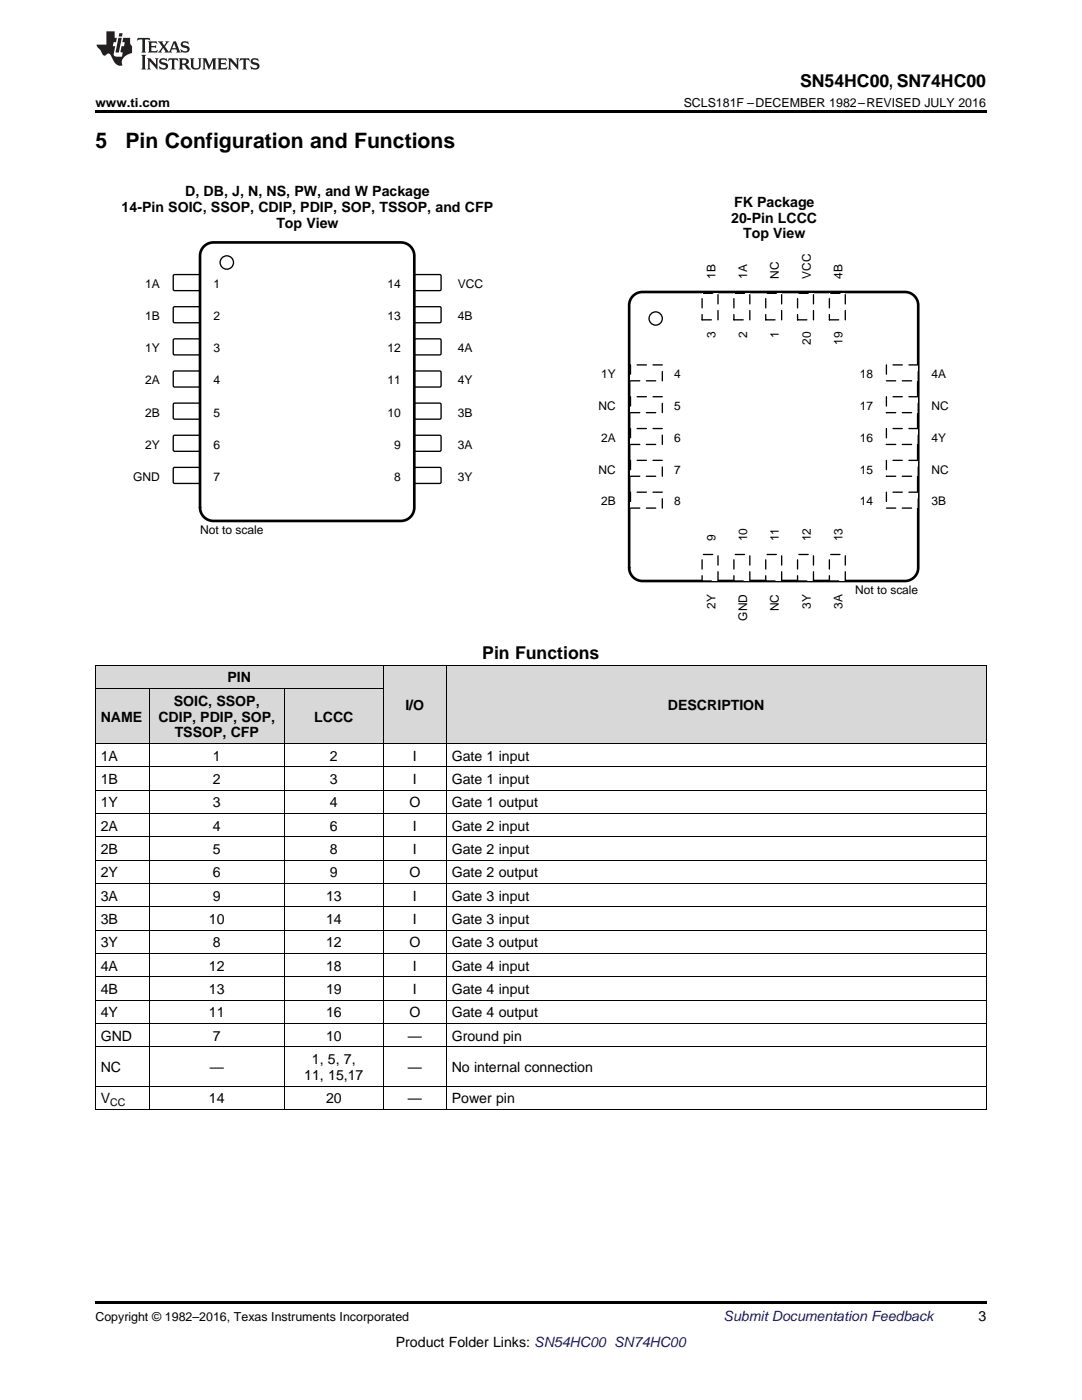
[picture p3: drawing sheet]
<svg xmlns="http://www.w3.org/2000/svg" width="216mm" height="279mm" viewBox="0 0 216 279" stroke-linecap="round" stroke-linejoin="round" font-family="sans-serif">
<g fill="#d8d8d8">
<path d="M76.5 132.8h12.6v15.6h-12.6z"/>
<path d="M89.1 132.8h107.7v15.6h-107.7z"/>
<path d="M19 137.4h10.8v11h-10.8z"/>
<path d="M29.8 137.4h27v11h-27z"/>
<path d="M56.8 137.4h19.7v11h-19.7z"/>
<path d="M19 132.8h10.8v4.6h-10.8z"/>
<path d="M29.8 132.8h27v4.6h-27z"/>
<path d="M56.8 132.8h19.7v4.6h-19.7z"/>
</g>
<path d="M19 221.4l.2 .1zM56.7 221.4l.1 .1zM76.4 221.4l.1 .1zM89 221.4l.1 .1zM196.7 221.4l.1 .1zM19 259.7h177.8v.5h-177.8z" fill="#000"/>
<g fill="none" stroke="#000" stroke-width=".2">
<path d="M19 137.4h57.5M19 132.7h177.8M19.1 132.8v88.7M29.8 137.4v84.1M56.7 137.4v84.1M76.5 132.8v88.7M89 132.8v88.7M196.8 132.8v88.7M19 157.7h177.8M19 153.1h177.8M19 148.4h177.8M19 176.3h177.8"/>
<path d="M19 171.7h177.8M19 167h177.8M19 162.4h177.8M19 199.6h177.8M19 195h177.8M19 190.3h177.8M19 185.6h177.8M19 181h177.8M19 216.8h177.8M19 208.9h177.8M19 204.3h177.8M19 221.4h177.8"/>
</g>
<circle cx="130.8" cy="63.6" r="1.32" fill="none" stroke="#000" stroke-width=".26"/>
<path d="M126.1 59.3a2.64 2.64 0 0 1 2.1-1h52.4a2.65 2.65 0 0 1 2.6 2.6v52.4a2.65 2.65 0 0 1-2.6 2.7h-52.4a2.65 2.65 0 0 1-2.7-2.7v-52.4l.1-.6z" fill="none" stroke="#000" stroke-width=".53"/>
<path d="M125.8 72.8h6.4v3.2h-6.4z" fill-rule="evenodd" fill="#fff"/>
<path d="M125.8 72.8h6.4v3.2h-6.4z" fill="none" stroke="#000" stroke-width=".26" stroke-dasharray="1.9 1.3"/>
<path d="M125.8 79.2h6.4v3.2h-6.4z" fill-rule="evenodd" fill="#fff"/>
<path d="M125.8 79.2h6.4v3.2h-6.4z" fill="none" stroke="#000" stroke-width=".26" stroke-dasharray="1.9 1.3"/>
<path d="M125.8 85.5h6.4v3.2h-6.4z" fill-rule="evenodd" fill="#fff"/>
<path d="M125.8 85.5h6.4v3.2h-6.4z" fill="none" stroke="#000" stroke-width=".26" stroke-dasharray="1.9 1.3"/>
<path d="M125.8 91.9h6.4v3.2h-6.4z" fill-rule="evenodd" fill="#fff"/>
<path d="M125.8 91.9h6.4v3.2h-6.4z" fill="none" stroke="#000" stroke-width=".26" stroke-dasharray="1.9 1.3"/>
<path d="M125.8 98.2h6.4v3.2h-6.4z" fill-rule="evenodd" fill="#fff"/>
<path d="M125.8 98.2h6.4v3.2h-6.4z" fill="none" stroke="#000" stroke-width=".26" stroke-dasharray="1.9 1.3"/>
<path d="M140.1 110.7h3.2v5.3h-3.2z" fill-rule="evenodd" fill="#fff"/>
<path d="M140.1 110.7h3.2v5.3h-3.2z" fill="none" stroke="#000" stroke-width=".26" stroke-dasharray="1.9 1.3"/>
<path d="M146.4 110.7h3.2v5.3h-3.2z" fill-rule="evenodd" fill="#fff"/>
<path d="M146.4 110.7h3.2v5.3h-3.2z" fill="none" stroke="#000" stroke-width=".26" stroke-dasharray="1.9 1.3"/>
<path d="M152.8 110.7h3.2v5.3h-3.2z" fill-rule="evenodd" fill="#fff"/>
<path d="M152.8 110.7h3.2v5.3h-3.2z" fill="none" stroke="#000" stroke-width=".26" stroke-dasharray="1.9 1.3"/>
<path d="M159.1 110.7h3.2v5.3h-3.2z" fill-rule="evenodd" fill="#fff"/>
<path d="M159.1 110.7h3.2v5.3h-3.2z" fill="none" stroke="#000" stroke-width=".26" stroke-dasharray="1.9 1.3"/>
<path d="M165.5 110.7h3.2v5.3h-3.2z" fill-rule="evenodd" fill="#fff"/>
<path d="M165.5 110.7h3.2v5.3h-3.2z" fill="none" stroke="#000" stroke-width=".26" stroke-dasharray="1.9 1.3"/>
<path d="M176.9 98.2h6.3v3.2h-6.3z" fill-rule="evenodd" fill="#fff"/>
<path d="M176.9 98.2h6.3v3.2h-6.3z" fill="none" stroke="#000" stroke-width=".26" stroke-dasharray="1.9 1.3"/>
<path d="M176.9 91.9h6.3v3.2h-6.3z" fill-rule="evenodd" fill="#fff"/>
<path d="M176.9 91.9h6.3v3.2h-6.3z" fill="none" stroke="#000" stroke-width=".26" stroke-dasharray="1.9 1.3"/>
<path d="M176.9 85.5h6.3v3.2h-6.3z" fill-rule="evenodd" fill="#fff"/>
<path d="M176.9 85.5h6.3v3.2h-6.3z" fill="none" stroke="#000" stroke-width=".26" stroke-dasharray="1.9 1.3"/>
<path d="M176.9 79.2h6.3v3.2h-6.3z" fill-rule="evenodd" fill="#fff"/>
<path d="M176.9 79.2h6.3v3.2h-6.3z" fill="none" stroke="#000" stroke-width=".26" stroke-dasharray="1.9 1.3"/>
<path d="M176.9 72.8h6.3v3.2h-6.3z" fill-rule="evenodd" fill="#fff"/>
<path d="M176.9 72.8h6.3v3.2h-6.3z" fill="none" stroke="#000" stroke-width=".26" stroke-dasharray="1.9 1.3"/>
<path d="M165.5 58.5h3.2v5.3h-3.2z" fill-rule="evenodd" fill="#fff"/>
<path d="M165.5 58.5h3.2v5.3h-3.2z" fill="none" stroke="#000" stroke-width=".26" stroke-dasharray="1.9 1.3"/>
<path d="M159.1 58.5h3.2v5.3h-3.2z" fill-rule="evenodd" fill="#fff"/>
<path d="M159.1 58.5h3.2v5.3h-3.2z" fill="none" stroke="#000" stroke-width=".26" stroke-dasharray="1.9 1.3"/>
<path d="M152.8 58.5h3.2v5.3h-3.2z" fill-rule="evenodd" fill="#fff"/>
<path d="M152.8 58.5h3.2v5.3h-3.2z" fill="none" stroke="#000" stroke-width=".26" stroke-dasharray="1.9 1.3"/>
<path d="M146.4 58.5h3.2v5.3h-3.2z" fill-rule="evenodd" fill="#fff"/>
<path d="M146.4 58.5h3.2v5.3h-3.2z" fill="none" stroke="#000" stroke-width=".26" stroke-dasharray="1.9 1.3"/>
<path d="M140.1 58.5h3.2v5.3h-3.2z" fill-rule="evenodd" fill="#fff"/>
<path d="M140.1 58.5h3.2v5.3h-3.2z" fill="none" stroke="#000" stroke-width=".26" stroke-dasharray="1.9 1.3"/>
<path d="M34.7 54.8h5.1l.1 .3v2.8l-.3 .1h-4.9l-.1-.3v-2.6z" fill-rule="evenodd" fill="#fff"/>
<path d="M34.7 54.8h5.1l.1 .3v2.8l-.3 .1h-4.9l-.1-.3v-2.6z" fill="none" stroke="#000" stroke-width=".27"/>
<path d="M82.7 54.9l.2-.1h5l.1 .3v2.8l-.3 .1h-4.9l-.1-.3z" fill-rule="evenodd" fill="#fff"/>
<path d="M82.7 54.9l.2-.1h5l.1 .3v2.8l-.3 .1h-4.9l-.1-.3z" fill="none" stroke="#000" stroke-width=".27"/>
<path d="M34.7 61.2h5.1l.1 .3v2.8l-.3 .1h-4.9l-.1-.3v-2.6z" fill-rule="evenodd" fill="#fff"/>
<path d="M34.7 61.2h5.1l.1 .3v2.8l-.3 .1h-4.9l-.1-.3v-2.6z" fill="none" stroke="#000" stroke-width=".27"/>
<path d="M82.7 61.3l.2-.1h5l.1 .3v2.8l-.3 .1h-4.9l-.1-.3z" fill-rule="evenodd" fill="#fff"/>
<path d="M82.7 61.3l.2-.1h5l.1 .3v2.8l-.3 .1h-4.9l-.1-.3z" fill="none" stroke="#000" stroke-width=".27"/>
<path d="M34.7 67.7h5.1l.1 .2v2.8l-.3 .1h-4.9l-.1-.2v-2.7z" fill-rule="evenodd" fill="#fff"/>
<path d="M34.7 67.7h5.1l.1 .2v2.8l-.3 .1h-4.9l-.1-.2v-2.7z" fill="none" stroke="#000" stroke-width=".27"/>
<path d="M82.7 67.8l.2-.2 5 .1 .1 .2v2.8l-.3 .1h-4.9l-.1-.2z" fill-rule="evenodd" fill="#fff"/>
<path d="M82.7 67.8l.2-.2 5 .1 .1 .2v2.8l-.3 .1h-4.9l-.1-.2z" fill="none" stroke="#000" stroke-width=".27"/>
<path d="M34.6 74.2l.2-.2 5 .1 .1 .2v2.8l-.3 .1h-4.9l-.1-.2z" fill-rule="evenodd" fill="#fff"/>
<path d="M34.6 74.2l.2-.2 5 .1 .1 .2v2.8l-.3 .1h-4.9l-.1-.2z" fill="none" stroke="#000" stroke-width=".27"/>
<path d="M82.7 74.2l.2-.2 5 .1 .1 .2v2.8l-.3 .1h-4.9l-.1-.2z" fill-rule="evenodd" fill="#fff"/>
<path d="M82.7 74.2l.2-.2 5 .1 .1 .2v2.8l-.3 .1h-4.9l-.1-.2z" fill="none" stroke="#000" stroke-width=".27"/>
<path d="M34.6 80.6l.2-.2 5 .1 .1 .2v2.8l-.3 .2-4.9-.1-.1-.2z" fill-rule="evenodd" fill="#fff"/>
<path d="M34.6 80.6l.2-.2 5 .1 .1 .2v2.8l-.3 .2-4.9-.1-.1-.2z" fill="none" stroke="#000" stroke-width=".27"/>
<path d="M82.7 80.6l.2-.2 5 .1 .1 .2v2.8l-.3 .2-4.9-.1-.1-.2z" fill-rule="evenodd" fill="#fff"/>
<path d="M82.7 80.6l.2-.2 5 .1 .1 .2v2.8l-.3 .2-4.9-.1-.1-.2z" fill="none" stroke="#000" stroke-width=".27"/>
<path d="M34.6 87l.2-.1h5l.1 .2v2.8l-.3 .2-4.9-.1-.1-.2z" fill-rule="evenodd" fill="#fff"/>
<path d="M34.6 87l.2-.1h5l.1 .2v2.8l-.3 .2-4.9-.1-.1-.2z" fill="none" stroke="#000" stroke-width=".27"/>
<path d="M82.7 87l.2-.1h5l.1 .2v2.8l-.3 .2-4.9-.1-.1-.2z" fill-rule="evenodd" fill="#fff"/>
<path d="M82.7 87l.2-.1h5l.1 .2v2.8l-.3 .2-4.9-.1-.1-.2z" fill="none" stroke="#000" stroke-width=".27"/>
<path d="M34.6 93.4l.2-.1h5l.1 .2v2.9l-.3 .1-4.9-.1-.1-.2z" fill-rule="evenodd" fill="#fff"/>
<path d="M34.6 93.4l.2-.1h5l.1 .2v2.9l-.3 .1-4.9-.1-.1-.2z" fill="none" stroke="#000" stroke-width=".27"/>
<path d="M82.7 93.4l.2-.1h5l.1 .2v2.9l-.3 .1-4.9-.1-.1-.2z" fill-rule="evenodd" fill="#fff"/>
<g fill="none" stroke="#000" stroke-width=".27">
<path d="M82.7 93.4l.2-.1h5l.1 .2v2.9l-.3 .1-4.9-.1-.1-.2z"/>
<circle cx="45.3" cy="52.4" r="1.34"/>
</g>
<path d="M40.5 49.4a2.67 2.67 0 0 1 2.1-1h37.4a2.67 2.67 0 0 1 2.7 2.7v50.2a2.67 2.67 0 0 1-2.7 2.7h-37.4a2.67 2.67 0 0 1-2.7-2.7v-50.2l.1-.7z" fill="none" stroke="#000" stroke-width=".53"/>
<path d="M19 22h177.8v.5h-177.8z" fill="#000"/>
<g fill="#231f20">
<path d="M27.5 7.6l-.1 .5 .4-.2h.6v.1v2.1l-.2 .4h1l-.3-.4v-2.1l.1-.1h.5l.5 .2-.2-.5zM29.5 8.3l.2 .3v1.5l-.2 .4h1.8l.2-.6a1.04 1.04 0 0 1-1.3 .2v-.7h.6l.3 .2v-.6l-.3 .2h-.6v-.6l.8-.1 .4 .3-.2-.5zM31.5 8.3l.9 1.1-.9 1.1h.8l-.2-.2 .5-.7 .4 .7-.2 .2h1.5l-.1-.2 .1-.4h.9l.1 .4-.2 .2h1l-.3-.3-.7-1.9h-.5l-.9 2-.8-1 .9-1h-.8l.1 .3-.3 .5-.4-.6 .2-.2zM34.7 8.6l.4 1h-.7zM36.3 8.4a.63 .63 0 0 0-.2 .7 .63 .63 0 0 0 .6 .4l.6 .2 .1 .2a.75 .75 0 0 1-.7 .4 .75 .75 0 0 1-.6-.5l.1 .7 .1-.1a1.11 1.11 0 0 0 1.5-.6 1.13 1.13 0 0 0-1.2-.8l-.1-.4a1.04 1.04 0 0 1 1.2 .2l-.2-.5-.1 .1-.5-.2zM28.2 10.9l.2 .4v2.2l-.2 .4h1l-.3-.4v-2.2l.3-.4zM29.3 11.6l.3 .4v1.5l-.3 .4h.8l-.2-.4v-1.3l1.5 1.7v-1.9l.2-.4h-.7l.2 .4v.9l-1.1-1.3zM32 11.8a.62 .62 0 0 0-.2 .7 .62 .62 0 0 0 .6 .4l.6 .1 .1 .3a.76 .76 0 0 1-.7 .3 .76 .76 0 0 1-.6-.4l.1 .7 .1-.1a1.11 1.11 0 0 0 1.5-.6 1.13 1.13 0 0 0-1.2-.8l-.1-.4a1.04 1.04 0 0 1 1.2 .2l-.2-.6-.1 .1-.5-.1zM33.7 11.6l-.2 .6a.61 .61 0 0 1 .8-.3v1.6l-.2 .4h.9l-.2-.4v-1.6a.63 .63 0 0 1 .8 .3l-.2-.6zM35.6 11.6l.3 .4v1.5l-.3 .4h1l-.2-.2v-.8l.5 .2a.76 .76 0 0 0 1.2 .7l-1-1a.58 .58 0 0 0 .6-.5 .58 .58 0 0 0-.5-.6zM36.4 11.9h.1a.45 .45 0 0 1 .5 .1 .45 .45 0 0 1 .1 .5l-.7 .2zM37.9 11.6l.2 .2a2.17 2.17 0 0 0 .3 1.9 .99 .99 0 0 0 1.6-.6v-1.1l.2-.4h-.7l.2 .2a1.92 1.92 0 0 1-.2 1.8 .6 .6 0 0 1-.9-.5v-1.1l.2-.4zM40.4 11.6l.2 .4v1.5l-.2 .4h.7l-.2-.4v-1.4l.8 1.8 .8-1.8v1.4l-.2 .4h.9l-.2-.4v-1.5l.2-.4h-.8l-.6 1.5-.6-1.5zM43.4 11.6l.2 .4v1.5l-.2 .4h1.8l.2-.6a1.04 1.04 0 0 1-1.3 .1v-.6h.5l.4 .2v-.6l-.4 .2h-.5v-.7h.8l.3 .3-.1-.6zM45.5 11.6l.2 .4v1.5l-.2 .4h.7l-.2-.4v-1.3l1.5 1.7v-1.9l.2-.4h-.7l.2 .4v.9l-1.1-1.3zM47.9 11.6l-.1 .6a.61 .61 0 0 1 .8-.3v1.6l-.3 .4h1l-.3-.4 .1-1.6a.63 .63 0 0 1 .7 .3l-.1-.6zM50.2 11.8a.62 .62 0 0 0-.2 .7 .62 .62 0 0 0 .6 .4l.6 .1 .2 .3a.76 .76 0 0 1-.8 .3 .76 .76 0 0 1-.6-.4l.1 .7 .2-.1a1.11 1.11 0 0 0 1.5-.6 1.13 1.13 0 0 0-1.3-.8l-.1-.4a1.04 1.04 0 0 1 1.2 .2l-.1-.6-.2 .1-.5-.1z"/>
<path d="M21.2 6.3v2.6h-1.9l.1 .4 .7 .9a.91 .91 0 0 0 1 .8 .56 .56 0 0 1 .5-.3 .56 .56 0 0 1 .5 .3l.4 .8a1.53 1.53 0 0 0 1.9 1.2 1.54 1.54 0 0 1 1-2.1l.9-.3v-1.4a1.52 1.52 0 0 1-.3-1.6h-1.4l-.2 .8h.5l-.2 .8h-.4l-.2 1v.2l.4 .1-.2 .8a1.93 1.93 0 0 1-1.6-.3l.3-1.8h-.5l.2-.8h.4l.2-.8h-.4v-1.3zM23.6 7.6l-.6 2.9h.7l.6-2.9zM23.8 6.6l-.1 .7h.6l.2-.7z"/>
</g>
<g font-size="4.2">
<text x="19" y="29.6">5</text>
<text x="25" y="29.6">Pin Configuration and Functions</text>
</g>
<g font-size="3.5">
<text x="159.6" y="17.3">SN54HC00, SN74HC00</text>
<text x="96.2" y="131.5">Pin Functions</text>
</g>
<g font-size="2.8">
<text x="37" y="39.1">D, DB, J, N, NS, PW, and W Package</text>
<text x="146.5" y="41.2">FK Package</text>
<text x="24.3" y="42.3">14-Pin SOIC, SSOP, CDIP, PDIP, SOP, TSSOP, and CFP</text>
<text x="55.1" y="45.4">Top View</text>
<text x="145.9" y="44.4">20-Pin LCCC</text>
<text x="148.3" y="47.6">Top View</text>
<text x="45.4" y="136.2">PIN</text>
<text x="34.7" y="140.8">SOIC, SSOP,</text>
<text x="80.9" y="141.7">I/O</text>
<text x="133.3" y="141.7">DESCRIPTION</text>
<text x="20.1" y="144">NAME</text>
<text x="31.6" y="144">CDIP, PDIP, SOP,</text>
<text x="34.9" y="147.2">TSSOP, CFP</text>
<text x="62.7" y="144">LCCC</text>
<text x="20.1" y="151.8">1A</text>
<text x="42.5" y="151.8">1</text>
<text x="65.8" y="151.8">2</text>
<text x="82.4" y="151.8">I</text>
<text x="90.1" y="151.8">Gate 1 input</text>
<text x="20.1" y="156.5">1B</text>
<text x="20.1" y="161.1">1Y</text>
<text x="42.5" y="156.5">2</text>
<text x="42.5" y="161.1">3</text>
<text x="65.8" y="156.5">3</text>
<text x="65.8" y="161.1">4</text>
<text x="81.7" y="161.1">O</text>
<text x="82.4" y="156.5">I</text>
<text x="90.1" y="156.5">Gate 1 input</text>
<text x="90.1" y="161.1">Gate 1 output</text>
<text x="20.1" y="165.8">2A</text>
<text x="42.5" y="165.8">4</text>
<text x="65.8" y="165.8">6</text>
<text x="82.4" y="165.8">I</text>
<text x="90.1" y="165.8">Gate 2 input</text>
<text x="20.1" y="170.5">2B</text>
<text x="42.5" y="170.5">5</text>
<text x="65.8" y="170.5">8</text>
<text x="82.4" y="170.5">I</text>
<text x="90.1" y="170.5">Gate 2 input</text>
<text x="20.1" y="175.1">2Y</text>
<text x="20.1" y="179.8">3A</text>
<text x="42.5" y="175.1">6</text>
<text x="42.5" y="179.8">9</text>
<text x="65.1" y="179.8">13</text>
<text x="65.8" y="175.1">9</text>
<text x="81.7" y="175.1">O</text>
<text x="82.4" y="179.8">I</text>
<text x="90.1" y="175.1">Gate 2 output</text>
<text x="90.1" y="179.8">Gate 3 input</text>
<text x="20.1" y="184.4">3B</text>
<text x="41.7" y="184.4">10</text>
<text x="65.1" y="184.4">14</text>
<text x="82.4" y="184.4">I</text>
<text x="90.1" y="184.4">Gate 3 input</text>
<text x="20.1" y="189.1">3Y</text>
<text x="42.5" y="189.1">8</text>
<text x="65.1" y="189.1">12</text>
<text x="81.7" y="189.1">O</text>
<text x="90.1" y="189.1">Gate 3 output</text>
<text x="20.1" y="193.7">4A</text>
<text x="41.7" y="193.7">12</text>
<text x="65.1" y="193.7">18</text>
<text x="82.4" y="193.7">I</text>
<text x="90.1" y="193.7">Gate 4 input</text>
<text x="20.1" y="198.4">4B</text>
<text x="20.1" y="203.1">4Y</text>
<text x="41.7" y="198.4">13</text>
<text x="41.7" y="203.1">11</text>
<text x="65.1" y="198.4">19</text>
<text x="65.1" y="203.1">16</text>
<text x="81.7" y="203.1">O</text>
<text x="82.4" y="198.4">I</text>
<text x="90.1" y="198.4">Gate 4 input</text>
<text x="90.1" y="203.1">Gate 4 output</text>
<text x="20.1" y="207.7">GND</text>
<text x="42.5" y="207.7">7</text>
<text x="65.1" y="207.7">10</text>
<text x="81.4" y="207.7">—</text>
<text x="90.1" y="207.7">Ground pin</text>
<text x="20.1" y="214">NC</text>
<text x="41.8" y="214">—</text>
<text x="60.7" y="215.5">11, 15,17</text>
<text x="62.2" y="212.4">1, 5, 7,</text>
<text x="81.4" y="214">—</text>
<text x="90.1" y="214">No internal connection</text>
<text x="20.1" y="220.2">V</text>
<text x="41.7" y="220.2">14</text>
<text x="65.1" y="220.2">20</text>
<text x="81.4" y="220.2">—</text>
<text x="90.1" y="220.2">Power pin</text>
<text x="195.3" y="263.6">3</text>
<text x="79" y="268.9">Product Folder Links: SN54HC00 SN74HC00</text>
</g>
<text font-size="2.8" fill="#0000c8" x="144.4" y="263.6">Submit Documentation Feedback</text>
<g font-size="2.5">
<text x="19" y="21.4">www.ti.com</text>
<text x="136.4" y="21.4">SCLS181F –DECEMBER 1982–REVISED JULY 2016</text>
<text x="19" y="263.6">Copyright © 1982–2016, Texas Instruments Incorporated</text>
</g>
<g font-size="2.4">
<text x="29" y="57.5">1A</text>
<text x="42.6" y="57.5">1</text>
<text x="77.3" y="57.5">14</text>
<text x="91.4" y="57.5">VCC</text>
<text x="142.7" y="55.6" transform="rotate(-90 142.7 55.6)">1B</text>
<text x="149.1" y="55.6" transform="rotate(-90 149.1 55.6)">1A</text>
<text x="155.4" y="55.6" transform="rotate(-90 155.4 55.6)">NC</text>
<text x="161.8" y="55.6" transform="rotate(-90 161.8 55.6)">VCC</text>
<text x="168.1" y="55.6" transform="rotate(-90 168.1 55.6)">4B</text>
<text x="29" y="63.9">1B</text>
<text x="42.6" y="63.9">2</text>
<text x="77.3" y="63.9">13</text>
<text x="91.4" y="63.9">4B</text>
<text x="29" y="70.3">1Y</text>
<text x="42.6" y="70.3">3</text>
<text x="77.3" y="70.3">12</text>
<text x="91.4" y="70.3">4A</text>
<text x="142.7" y="67.5" transform="rotate(-90 142.7 67.5)">3</text>
<text x="149.1" y="67.5" transform="rotate(-90 149.1 67.5)">2</text>
<text x="155.4" y="67.5" transform="rotate(-90 155.4 67.5)">1</text>
<text x="161.8" y="68.9" transform="rotate(-90 161.8 68.9)">20</text>
<text x="168.1" y="68.9" transform="rotate(-90 168.1 68.9)">19</text>
<text x="29" y="76.7">2A</text>
<text x="42.6" y="76.7">4</text>
<text x="77.3" y="76.7">11</text>
<text x="91.4" y="76.7">4Y</text>
<text x="120" y="75.5">1Y</text>
<text x="134.5" y="75.5">4</text>
<text x="171.6" y="75.5">18</text>
<text x="185.9" y="75.5">4A</text>
<text x="29" y="83.1">2B</text>
<text x="42.6" y="83.1">5</text>
<text x="77.3" y="83.1">10</text>
<text x="91.4" y="83.1">3B</text>
<text x="119.5" y="81.8">NC</text>
<text x="134.5" y="81.8">5</text>
<text x="171.6" y="81.8">17</text>
<text x="185.9" y="81.8">NC</text>
<text x="29" y="89.5">2Y</text>
<text x="42.6" y="89.5">6</text>
<text x="78.7" y="89.5">9</text>
<text x="91.4" y="89.5">3A</text>
<text x="120" y="88.2">2A</text>
<text x="134.5" y="88.2">6</text>
<text x="171.6" y="88.2">16</text>
<text x="185.9" y="88.2">4Y</text>
<text x="26.6" y="95.9">GND</text>
<text x="42.6" y="95.9">7</text>
<text x="78.7" y="95.9">8</text>
<text x="91.4" y="95.9">3Y</text>
<text x="119.5" y="94.5">NC</text>
<text x="134.5" y="94.5">7</text>
<text x="171.6" y="94.5">15</text>
<text x="185.9" y="94.5">NC</text>
<text x="120" y="100.9">2B</text>
<text x="134.5" y="100.9">8</text>
<text x="171.6" y="100.9">14</text>
<text x="185.9" y="100.9">3B</text>
<text x="39.9" y="106.6">Not to scale</text>
<text x="142.7" y="108" transform="rotate(-90 142.7 108)">9</text>
<text x="149.1" y="108" transform="rotate(-90 149.1 108)">10</text>
<text x="155.4" y="108" transform="rotate(-90 155.4 108)">11</text>
<text x="161.8" y="108" transform="rotate(-90 161.8 108)">12</text>
<text x="168.1" y="108" transform="rotate(-90 168.1 108)">13</text>
<text x="170.6" y="118.6">Not to scale</text>
<text x="142.7" y="121.5" transform="rotate(-90 142.7 121.5)">2Y</text>
<text x="149.1" y="123.9" transform="rotate(-90 149.1 123.9)">GND</text>
<text x="155.4" y="122" transform="rotate(-90 155.4 122)">NC</text>
<text x="161.8" y="121.5" transform="rotate(-90 161.8 121.5)">3Y</text>
<text x="168.1" y="121.5" transform="rotate(-90 168.1 121.5)">3A</text>
</g>
<text font-size="2.1" x="22" y="220.8">CC</text>
</svg>
